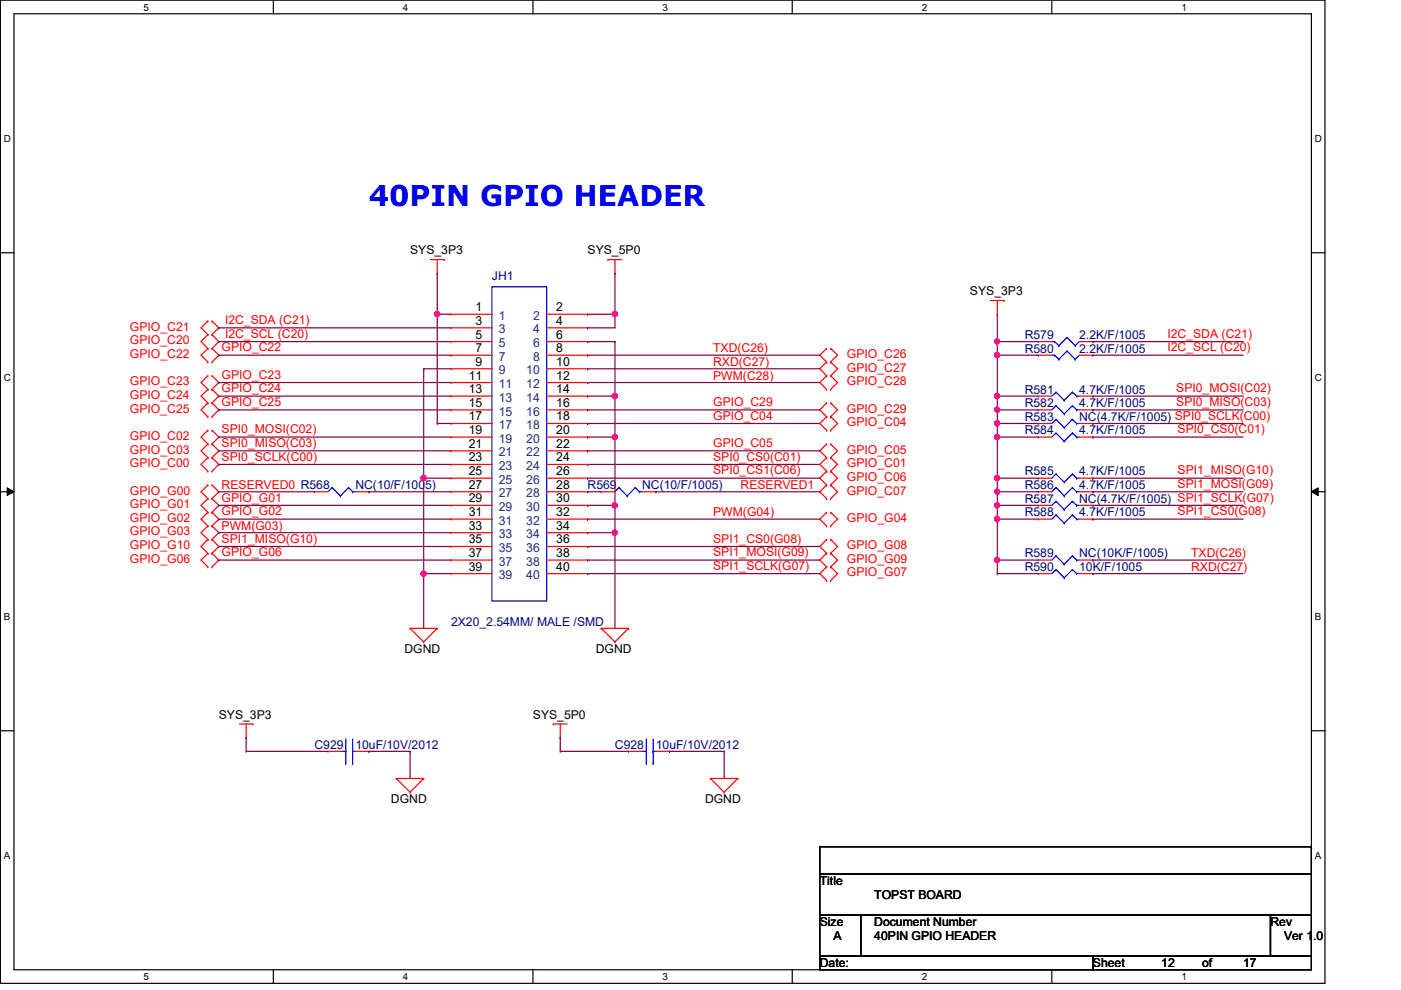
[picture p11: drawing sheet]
<svg xmlns="http://www.w3.org/2000/svg" width="297mm" height="210mm" viewBox="0 0 297 210" stroke-linecap="round" stroke-linejoin="round" font-family="sans-serif">
<path d="M.1 0h280.8v208.5h-280.8zM3 2.9h275v202.7h-275z" fill="none" stroke="#000" stroke-width=".25"/>
<g fill="#fff">
<path d="M30.4 .3h1.2v2.4h-1.2z"/>
<path d="M30.4 205.9h1.2v2.3h-1.2z"/>
</g>
<path d="M58 0v2.9M58 205.6v2.9" fill="none" stroke="#000" stroke-width=".25"/>
<g fill="#fff">
<path d="M85.4 .3h1.2v2.4h-1.2z"/>
<path d="M85.4 205.9h1.2v2.3h-1.2z"/>
</g>
<path d="M113 0v2.9M113 205.6v2.9" fill="none" stroke="#000" stroke-width=".25"/>
<g fill="#fff">
<path d="M140.5 .3h1.1v2.4h-1.1z"/>
<path d="M140.5 205.9h1.1v2.3h-1.1z"/>
</g>
<path d="M168 0v2.9M168 205.6v2.9" fill="none" stroke="#000" stroke-width=".25"/>
<g fill="#fff">
<path d="M195.4 .3h1.2v2.4h-1.2z"/>
<path d="M195.4 205.9h1.2v2.3h-1.2z"/>
</g>
<path d="M223 0v2.9M223 205.6v2.9" fill="none" stroke="#000" stroke-width=".25"/>
<g fill="#fff">
<path d="M250.5 .3h1.1v2.4h-1.1z"/>
<path d="M250.5 205.9h1.1v2.3h-1.1z"/>
<path d="M.8 28.2h1.5v2.4h-1.5z"/>
<path d="M278.8 28.2h1.4v2.4h-1.4z"/>
<path d="M.8 78.9h1.5v2.3h-1.5z"/>
<path d="M278.8 78.9h1.4v2.3h-1.4z"/>
</g>
<path d="M.1 53.6h2.9M278 53.6h2.9" fill="none" stroke="#000" stroke-width=".25"/>
<g fill="#fff">
<path d="M.8 129.6h1.4v2.3h-1.4z"/>
<path d="M278.8 129.6h1.3v2.3h-1.3z"/>
</g>
<path d="M.1 104.3h2.9M278 104.3h2.9" fill="none" stroke="#000" stroke-width=".25"/>
<path d="M1.5 103.4l1.5 .9-1.5 .8zM278 104.3l1.5-.9v1.7z" fill="#000"/>
<path d="M1.5 103.4l1.5 .9-1.5 .8zM278 104.3l1.5-.9v1.7z" fill="none" stroke="#000" stroke-width=".21"/>
<g fill="#fff">
<path d="M.8 180.3h1.4v2.3h-1.4z"/>
<path d="M278.8 180.3h1.3v2.3h-1.3z"/>
</g>
<path d="M.1 154.9h2.9M278 154.9h2.9M173.8 179.5h104.2v5.8h-104.2zM173.8 185.3h104.2v8.7h-104.2zM173.8 194h8.7v8.7h-8.7zM182.5 194h86.9v8.7h-86.9zM269.4 194h8.6v8.7h-8.6zM173.8 202.7h57.9v2.9h-57.9zM231.7 202.7h46.3v2.9h-46.3z" fill="none" stroke="#000" stroke-width=".25"/>
<g fill="none" stroke="#f00" stroke-width=".25">
<path d="M91.3 55h2.9M92.7 58h.1M92.7 55v3M94.2 55h.1M128.9 55h.1M128.9 55h2.9M130.4 58h.1M130.4 55v3M44.1 68.1h.1M44.1 71h.1M44.1 73.9h.1M44.1 76.8h.1"/>
<path d="M44.1 79.7h.1M44.1 68.1l-1.5 1.4 1.5 1.5M44.1 71l-1.5 1.4 1.5 1.5M44.1 73.9l-1.5 1.4 1.5 1.5M44.1 79.7l-1.5 1.4 1.5 1.4M45 68.1h.1M45 71h.1M45 73.9h.1M45 76.8h.1M45 79.7h.1M45 68.1l1.4 1.4-1.4 1.5M45 71l1.4 1.4-1.4 1.5"/>
<path d="M45 73.9l1.4 1.4-1.4 1.5M45 79.7l1.4 1.4-1.4 1.4M95.6 66.6h.1M95.6 69.5h.1M95.6 72.4h.1M95.6 75.3h.1M95.6 78.2h.1M95.6 72.4h8.7M95.6 66.6h8.7M95.6 69.5h8.7M95.6 75.3h8.7M95.6 78.2h8.7"/>
<path d="M115.9 72.4h8.7M115.9 66.6h8.7M115.9 69.5h8.7M115.9 75.3h8.7M115.9 78.2h8.7M124.6 66.6h.1M124.6 69.5h.1M124.6 72.4h.1M124.6 75.3h.1M124.6 78.2h.1M175.3 76.8h.1M175.3 73.9h.1"/>
<path d="M175.3 79.7h.1M175.3 73.9l-1.5 1.4 1.5 1.5M175.3 76.8l-1.5 1.4 1.5 1.5M175.3 79.7l-1.5 1.4 1.5 1.4M176.1 76.8h.1M176.1 73.9h.1M176.1 79.7h.1M176.1 73.9l1.5 1.4-1.5 1.5M176.1 76.8l1.5 1.4-1.5 1.5M176.1 79.7l1.5 1.4-1.5 1.4M210 63.7h2.9M211.5 66.6h.1"/>
<path d="M211.5 63.7v2.9M212.9 63.7h.1M220.1 72.4h.1M220.1 75.3h.1M220.1 72.4h2.9M220.1 75.3h2.9M228.8 72.4h2.9M228.8 75.3h2.9M231.7 72.4h.1M231.7 75.3h.1M44.1 82.5h.1M44.1 85.4h.1"/>
<path d="M44.1 88.3h.1M44.1 91.2h.1M44.1 94.1h.1M44.1 97h.1M44.1 99.9h.1M44.1 82.5l-1.5 1.5 1.5 1.4M44.1 85.4l-1.5 1.5 1.5 1.4M44.1 91.2l-1.5 1.5 1.5 1.4M44.1 94.1l-1.5 1.5 1.5 1.4M44.1 97l-1.5 1.5 1.5 1.4M45 82.5h.1M45 85.4h.1"/>
<path d="M45 88.3h.1M45 91.2h.1M45 94.1h.1M45 97h.1M45 99.9h.1M45 82.5l1.4 1.5-1.4 1.4M45 85.4l1.4 1.5-1.4 1.4M45 91.2l1.4 1.5-1.4 1.4M45 94.1l1.4 1.5-1.4 1.4M45 97l1.4 1.5-1.4 1.4M95.6 81.1h.1M95.6 84h.1"/>
<path d="M95.6 86.9h.1M95.6 89.8h.1M95.6 92.7h.1M95.6 95.6h.1M95.6 98.5h.1M95.6 84h8.7M95.6 86.9h8.7M95.6 92.7h8.7M95.6 89.8h8.7M95.6 81.1h8.7M95.6 95.6h8.7M95.6 98.5h8.7"/>
<path d="M115.9 84h8.7M115.9 86.9h8.7M115.9 92.7h8.7M115.9 89.8h8.7M115.9 81.1h8.7M115.9 95.6h8.7M115.9 98.5h8.7M124.6 81.1h.1M124.6 84h.1M124.6 86.9h.1M124.6 89.8h.1M124.6 92.7h.1"/>
<path d="M124.6 95.6h.1M124.6 98.5h.1M175.3 99.9h.1M175.3 97h.1M175.3 82.5h.1M175.3 88.3h.1M175.3 85.4h.1M175.3 91.2h.1M175.3 94.1h.1M175.3 97l-1.5 1.5 1.5 1.4M175.3 85.4l-1.5 1.5 1.5 1.4M175.3 88.3l-1.5 1.5 1.5 1.4"/>
<path d="M175.3 94.1l-1.5 1.5 1.5 1.4M175.3 99.9l-1.5 1.5 1.5 1.4M176.1 99.9h.1M176.1 97h.1M176.1 82.5h.1M176.1 88.3h.1M176.1 85.4h.1M176.1 91.2h.1M176.1 94.1h.1M176.1 97l1.5 1.5-1.5 1.4M176.1 85.4l1.5 1.5-1.5 1.4M176.1 88.3l1.5 1.5-1.5 1.4"/>
<path d="M176.1 94.1l1.5 1.5-1.5 1.4M176.1 99.9l1.5 1.5-1.5 1.4M220.1 84h.1M220.1 86.9h.1M220.1 92.7h.1M220.1 89.8h.1M220.1 84h2.9M220.1 86.9h2.9M220.1 92.7h2.9M220.1 89.8h2.9M228.8 84h2.9M228.8 86.9h2.9"/>
<path d="M228.8 92.7h2.9M228.8 89.8h2.9M231.7 84h.1M231.7 86.9h.1M231.7 92.7h.1M231.7 89.8h.1M44.1 102.8h.1M44.1 105.7h.1M44.1 108.6h.1M44.1 111.5h.1M44.1 114.4h.1M44.1 117.3h.1"/>
<path d="M44.1 102.8l-1.5 1.5 1.5 1.4M44.1 105.7l-1.5 1.4 1.5 1.5M44.1 108.6l-1.5 1.5 1.5 1.4M44.1 111.5l-1.5 1.4 1.5 1.5M44.1 114.4l-1.5 1.5 1.5 1.4M44.1 117.3l-1.5 1.4 1.5 1.5M45 102.8h.1M45 105.7h.1M45 108.6h.1M45 111.5h.1M45 114.4h.1M45 117.3h.1"/>
<path d="M45 102.8l1.4 1.5-1.4 1.4M45 105.7l1.4 1.4-1.4 1.5M45 108.6l1.4 1.5-1.4 1.4M45 111.5l1.4 1.4-1.4 1.5M45 114.4l1.4 1.5-1.4 1.4M45 117.3l1.4 1.4-1.4 1.5M66.7 104.3h.1M66.7 104.3h2.9M75.3 104.3h2.9M78.2 104.3h.1M95.6 101.4h.1M95.6 104.3h.1"/>
<path d="M95.6 107.1h.1M95.6 110.1h.1M95.6 112.9h.1M95.6 115.9h.1M95.6 118.7h.1M95.6 104.3h8.7M95.6 118.7h8.7M95.6 101.4h8.7M95.6 107.1h8.7M95.6 110.1h8.7M95.6 112.9h8.7M95.6 115.9h8.7"/>
<path d="M115.9 104.3h8.7M115.9 118.7h8.7M115.9 101.4h8.7M115.9 107.1h8.7M115.9 110.1h8.7M115.9 112.9h8.7M115.9 115.9h8.7M124.6 101.4h.1M124.6 104.3h.1M124.6 107.1h.1M124.6 110.1h.1M124.6 112.9h.1"/>
<path d="M124.6 115.9h.1M124.6 118.7h.1M127.5 104.3h.1M127.5 104.3h2.9M136.1 104.3h3M139.1 104.3h.1M175.3 102.8h.1M175.3 105.7h.1M175.3 111.5h.1M175.3 108.6h.1M175.3 117.3h.1M175.3 114.4h.1"/>
<path d="M175.3 102.8l-1.5 1.5 1.5 1.4M175.3 108.6l-1.5 1.5 1.5 1.4M175.3 114.4l-1.5 1.5 1.5 1.4M175.3 117.3l-1.5 1.4 1.5 1.5M176.1 102.8h.1M176.1 105.7h.1M176.1 111.5h.1M176.1 108.6h.1M176.1 117.3h.1M176.1 114.4h.1M176.1 102.8l1.5 1.5-1.5 1.4M176.1 108.6l1.5 1.5-1.5 1.4"/>
<path d="M176.1 114.4l1.5 1.5-1.5 1.4M176.1 117.3l1.5 1.4-1.5 1.5M220.1 104.3h.1M220.1 118.7h.1M220.1 110.1h.1M220.1 107.1h.1M220.1 101.4h.1M220.1 104.3h2.9M220.1 118.7h2.9M220.1 101.4h2.9M220.1 107.1h2.9M220.1 110.1h2.9"/>
<path d="M228.8 104.3h2.9M228.8 118.7h2.9M228.8 101.4h2.9M228.8 107.1h2.9M228.8 110.1h2.9M231.7 104.3h.1M231.7 118.7h.1M231.7 110.1h.1M231.7 107.1h.1M231.7 101.4h.1M44.1 120.2h.1M45 120.2h.1"/>
<path d="M86.9 133.2h.1M86.9 133.2h5.8M86.9 133.2l2.9 2.9M89.8 136.1h.1M92.7 133.2h.1M92.7 133.2l-2.9 2.9M95.6 121.6h.1M95.6 121.6h8.7M115.9 121.6h8.7M124.6 121.6h.1M127.5 133.2h.1M127.5 133.2h5.8"/>
<path d="M127.5 133.2l2.9 2.9M130.4 136.1h.1M133.3 133.2h.1M133.3 133.2l-2.9 2.9M175.3 120.2h.1M175.3 123.1h.1M175.3 120.2l-1.5 1.4 1.5 1.5M176.1 120.2h.1M176.1 123.1h.1M176.1 120.2l1.5 1.4-1.5 1.5M220.1 121.6h.1M220.1 121.6h2.9"/>
<path d="M228.8 121.6h2.9M231.7 121.6h.1M50.8 153.5h2.8M52.2 156.4h.1M52.2 153.5v2.9M53.6 153.5h.1M69.6 159.3h.1M69.6 159.3h2.9M75.3 159.3h2.9M78.2 159.3h.1M117.3 153.5h.1M117.3 153.5h2.9"/>
<path d="M118.8 156.4h.1M118.8 153.5v2.9M133.3 159.3h.1M133.3 159.3h2.8M139.1 159.3h2.8M141.9 159.3h.1M84 165.1h.1M84 165.1h5.8M84 165.1l2.9 2.9M86.9 168h.1M89.8 165.1h.1M89.8 165.1l-2.9 2.9"/>
<path d="M150.6 165.1h.1M150.6 165.1h5.8M150.6 165.1l2.9 2.9M153.5 168h.1M156.4 165.1h.1M156.4 165.1l-2.9 2.9"/>
</g>
<g fill="none" stroke="#00f" stroke-width=".25">
<path d="M104.3 60.8h11.6v66.6h-11.6zM223 72.4h.1M223 75.3h.1M223 72.4h.6M223 75.3h.6M223.6 72.4h.1M223.6 75.3h.1M223.6 72.4l.9 .9M223.6 75.3l.9 .9M224.5 73.3h.1M224.5 76.2h.1M226.2 71.5h.1"/>
<path d="M226.2 74.4h.1M226.2 71.5l1.8 1.8M226.2 71.5l-1.7 1.8M226.2 74.4l1.8 1.8M226.2 74.4l-1.7 1.8M228 73.3h.1M228 76.2h.1M228.8 72.4l-.8 .9M228.8 75.3l-.8 .9M223.9 83.1h.1M223.9 86h.1M223.9 91.8h.1"/>
<path d="M223.9 88.9h.1M223.9 83.1l-.9 .9M223.9 83.1l1.7 1.8M223.9 86l-.9 .9M223.9 86l1.7 1.8M223.9 91.8l-.9 .9M223.9 91.8l1.7 1.8M223.9 88.9l-.9 .9M223.9 88.9l1.7 1.8M225.6 84.9h.1M225.6 87.8h.1M225.6 93.6h.1"/>
<path d="M225.6 90.7h.1M227.4 83.1h.1M227.4 86h.1M227.4 91.8h.1M227.4 88.9h.1M227.4 83.1l-1.8 1.8M227.4 83.1l.9 .9M227.4 86l-1.8 1.8M227.4 86l.9 .9M227.4 91.8l-1.8 1.8M227.4 91.8l.9 .9M227.4 88.9l-1.8 1.8"/>
<path d="M227.4 88.9l.9 .9M228.3 84h.1M228.3 86.9h.1M228.3 92.7h.1M228.3 89.8h.1M228.3 84h.5M228.3 86.9h.5M228.3 92.7h.5M228.3 89.8h.5M228.8 84h.1M228.8 86.9h.1M228.8 92.7h.1"/>
<path d="M228.8 89.8h.1M70.4 103.4h.1M70.4 103.4l-.8 .9M70.4 103.4l1.8 1.8M72.2 105.2h.1M73.9 103.4h.1M73.9 103.4l-1.7 1.8M73.9 103.4l.9 .9M74.8 104.3h.1M74.8 104.3h.5M75.3 104.3h.1M131.2 103.4h.1"/>
<path d="M131.2 103.4l-.8 .9M131.2 103.4l1.8 1.8M133 105.2h.1M134.7 103.4h.1M134.7 103.4l-1.7 1.8M134.7 103.4l.9 .9M135.6 104.3h.1M135.6 104.3h.5M136.1 104.3h.1M223.9 103.4h.1M223.9 117.9h.1M223.9 109.2h.1"/>
<path d="M223.9 106.3h.1M223.9 100.5h.1M223.9 103.4l-.9 .9M223.9 103.4l1.7 1.8M223.9 117.9l-.9 .8M223.9 117.9l1.7 1.7M223.9 109.2l-.9 .9M223.9 109.2l1.7 1.7M223.9 106.3l-.9 .8M223.9 106.3l1.7 1.7M223.9 100.5l-.9 .9M223.9 100.5l1.7 1.7"/>
<path d="M225.6 105.2h.1M225.6 119.6h.1M225.6 110.9h.1M225.6 108h.1M225.6 102.2h.1M227.4 103.4h.1M227.4 117.9h.1M227.4 109.2h.1M227.4 106.3h.1M227.4 100.5h.1M227.4 103.4l-1.8 1.8M227.4 103.4l.9 .9"/>
<path d="M227.4 117.9l-1.8 1.7M227.4 117.9l.9 .8M227.4 109.2l-1.8 1.7M227.4 109.2l.9 .9M227.4 106.3l-1.8 1.7M227.4 106.3l.9 .8M227.4 100.5l-1.8 1.7M227.4 100.5l.9 .9M228.3 104.3h.1M228.3 118.7h.1M228.3 110.1h.1M228.3 107.1h.1"/>
<path d="M228.3 101.4h.1M228.3 104.3h.5M228.3 118.7h.5M228.3 110.1h.5M228.3 107.1h.5M228.3 101.4h.5M228.8 104.3h.1M228.8 118.7h.1M228.8 110.1h.1M228.8 107.1h.1M228.8 101.4h.1M223.9 120.8h.1"/>
<path d="M223.9 120.8l-.9 .8M223.9 120.8l1.7 1.7M225.6 122.5h.1M227.4 120.8h.1M227.4 120.8l-1.8 1.7M227.4 120.8l.9 .8M228.3 121.6h.1M228.3 121.6h.5M228.8 121.6h.1M72.5 159.3h.8M73.3 159.3h.1M73.3 156.7v5.2"/>
<path d="M74.8 159.3h.1M74.8 159.3h.5M74.8 156.7v5.2M136.1 159.3h.9M137 159.3h.1M137 156.7v5.2M138.5 159.3h.1M138.5 159.3h.6M138.5 156.7v5.2M73.3 161.9h.1M74.8 161.9h.1M137 161.9h.1"/>
<path d="M138.5 161.9h.1"/>
</g>
<path d="M92.7 58h.1M92.7 58v8.6M124.6 72.4h.1M124.6 72.4h5.8M130.4 72.4h.1M130.4 72.4v11.6M52.2 156.4h.1M52.2 159.3h.1M52.2 156.4v2.9M52.2 159.3h17.4" fill="none" stroke="#800040" stroke-width=".25"/>
<circle cx="130.3" cy="84" r=".56" fill="#f0f"/>
<circle cx="130.3" cy="84" r=".56" fill="none" stroke="#f0f" stroke-width=".25"/>
<g fill="none" stroke="#800040" stroke-width=".25">
<path d="M46.4 69.5h.1M46.4 72.4h.1M46.4 75.3h.1M46.4 69.5h49.2M46.4 72.4h49.2M46.4 75.3h49.2M89.8 78.2h.1M89.8 78.2h5.8M89.8 78.2v23.2M92.7 66.6h.1M92.7 66.6v23.2M46.4 81.1h.1"/>
<path d="M46.4 84h.1M46.4 86.9h.1M46.4 92.7h.1M46.4 95.6h.1M46.4 98.5h.1M46.4 81.1h49.2M46.4 84h49.2M46.4 86.9h49.2M46.4 92.7h49.2M46.4 95.6h49.2M46.4 98.5h49.2M92.7 89.8h.1"/>
<path d="M92.7 89.8h2.9M46.4 104.3h.1M46.4 107.1h.1M46.4 110.1h.1M46.4 112.9h.1M46.4 115.9h.1M46.4 118.7h.1M46.4 104.3h20.3M46.4 107.1h49.2M46.4 110.1h49.2M46.4 112.9h49.2M46.4 115.9h49.2"/>
<path d="M46.4 118.7h49.2M78.2 104.3h.1M78.2 104.3h17.4M89.8 121.6h.1M89.8 121.6v11.6M89.8 121.6h5.8"/>
</g>
<circle cx="92.7" cy="66.6" r=".56" fill="#f0f"/>
<circle cx="92.7" cy="66.6" r=".56" fill="none" stroke="#f0f" stroke-width=".25"/>
<path d="M92.7 66.6h.1M92.7 66.6h2.9M89.8 101.4h.1M89.8 101.4h5.8M89.8 101.4v20.2" fill="none" stroke="#800040" stroke-width=".25"/>
<circle cx="89.8" cy="121.6" r=".56" fill="#f0f"/>
<circle cx="89.8" cy="121.6" r=".56" fill="none" stroke="#f0f" stroke-width=".25"/>
<circle cx="89.8" cy="101.4" r=".56" fill="#f0f"/>
<circle cx="89.8" cy="101.4" r=".56" fill="none" stroke="#f0f" stroke-width=".25"/>
<g fill="none" stroke="#800040" stroke-width=".25">
<path d="M124.6 75.3h.1M124.6 78.2h.1M124.6 75.3h49.2M124.6 78.2h49.2M124.6 81.1h.1M124.6 86.9h.1M124.6 89.8h.1M124.6 95.6h.1M124.6 98.5h.1M124.6 84h.1M124.6 92.7h.1M124.6 81.1h49.2"/>
<path d="M124.6 86.9h49.2M124.6 89.8h49.2M124.6 95.6h49.2M124.6 98.5h49.2M124.6 84h5.8M124.6 92.7h5.8M130.4 84h.1M130.4 92.7h.1M130.4 84v23.1M124.6 101.4h.1M124.6 104.3h.1M124.6 110.1h.1"/>
<path d="M124.6 115.9h.1M124.6 118.7h.1M124.6 101.4h49.2M124.6 104.3h2.9M124.6 110.1h49.2M124.6 115.9h49.2M124.6 118.7h49.2M139.1 104.3h.1M139.1 104.3h34.7M124.6 121.6h.1M124.6 121.6h49.2M86.9 159.3h.1"/>
<path d="M86.9 159.3v5.8"/>
</g>
<circle cx="130.3" cy="107.1" r=".56" fill="#f0f"/>
<circle cx="130.3" cy="107.1" r=".56" fill="none" stroke="#f0f" stroke-width=".25"/>
<circle cx="130.3" cy="92.7" r=".56" fill="#f0f"/>
<circle cx="130.3" cy="92.7" r=".56" fill="none" stroke="#f0f" stroke-width=".25"/>
<path d="M124.6 107.1h.1M124.6 112.9h.1M124.6 107.1h5.8M124.6 112.9h5.8M130.4 107.1h.1M130.4 112.9h.1M130.4 107.1v26.1" fill="none" stroke="#800040" stroke-width=".25"/>
<circle cx="130.3" cy="112.9" r=".56" fill="#f0f"/>
<circle cx="130.3" cy="112.9" r=".56" fill="none" stroke="#f0f" stroke-width=".25"/>
<path d="M211.5 75.3h.1M211.5 75.3h8.6M231.7 72.4h.1M231.7 75.3h.1M231.7 72.4h31.9M231.7 75.3h31.9" fill="none" stroke="#800040" stroke-width=".25"/>
<circle cx="211.4" cy="75.3" r=".56" fill="#f0f"/>
<circle cx="211.4" cy="75.3" r=".56" fill="none" stroke="#f0f" stroke-width=".25"/>
<path d="M211.5 66.6h.1M211.5 72.4h.1M211.5 66.6v5.8M211.5 72.4h8.6" fill="none" stroke="#800040" stroke-width=".25"/>
<circle cx="211.4" cy="72.4" r=".56" fill="#f0f"/>
<circle cx="211.4" cy="72.4" r=".56" fill="none" stroke="#f0f" stroke-width=".25"/>
<path d="M211.5 72.4h.1M211.5 75.3h.1M211.5 72.4v11.6M211.5 84h.1M211.5 84h8.6" fill="none" stroke="#800040" stroke-width=".25"/>
<circle cx="211.4" cy="84" r=".56" fill="#f0f"/>
<circle cx="211.4" cy="84" r=".56" fill="none" stroke="#f0f" stroke-width=".25"/>
<path d="M211.5 84h.1M211.5 86.9h.1M211.5 86.9h8.6M211.5 84v2.9M231.7 84h.1M231.7 86.9h.1M231.7 89.8h.1M231.7 84h31.9M231.7 86.9h31.9M231.7 89.8h31.9" fill="none" stroke="#800040" stroke-width=".25"/>
<circle cx="211.4" cy="86.9" r=".56" fill="#f0f"/>
<circle cx="211.4" cy="86.9" r=".56" fill="none" stroke="#f0f" stroke-width=".25"/>
<path d="M211.5 86.9h.1M211.5 89.8h.1M211.5 86.9v2.9M211.5 89.8h8.6" fill="none" stroke="#800040" stroke-width=".25"/>
<circle cx="211.4" cy="89.8" r=".56" fill="#f0f"/>
<circle cx="211.4" cy="89.8" r=".56" fill="none" stroke="#f0f" stroke-width=".25"/>
<path d="M211.5 92.7h.1M211.5 92.7h8.6M231.7 92.7h.1M231.7 92.7h31.9" fill="none" stroke="#800040" stroke-width=".25"/>
<circle cx="211.4" cy="92.7" r=".56" fill="#f0f"/>
<circle cx="211.4" cy="92.7" r=".56" fill="none" stroke="#f0f" stroke-width=".25"/>
<path d="M211.5 89.8h.1M211.5 92.7h.1M211.5 89.8v11.6M211.5 101.4h.1M211.5 101.4h8.6" fill="none" stroke="#800040" stroke-width=".25"/>
<circle cx="211.4" cy="101.3" r=".56" fill="#f0f"/>
<circle cx="211.4" cy="101.3" r=".56" fill="none" stroke="#f0f" stroke-width=".25"/>
<path d="M211.5 101.4h.1M211.5 104.3h.1M211.5 101.4v5.7M211.5 104.3h8.6" fill="none" stroke="#800040" stroke-width=".25"/>
<circle cx="211.4" cy="107.1" r=".56" fill="#f0f"/>
<circle cx="211.4" cy="107.1" r=".56" fill="none" stroke="#f0f" stroke-width=".25"/>
<circle cx="211.4" cy="104.2" r=".56" fill="#f0f"/>
<circle cx="211.4" cy="104.2" r=".56" fill="none" stroke="#f0f" stroke-width=".25"/>
<path d="M211.5 107.1h.1M211.5 110.1h.1M211.5 107.1h8.6M211.5 110.1h8.6" fill="none" stroke="#800040" stroke-width=".25"/>
<circle cx="211.4" cy="110" r=".56" fill="#f0f"/>
<circle cx="211.4" cy="110" r=".56" fill="none" stroke="#f0f" stroke-width=".25"/>
<g fill="none" stroke="#800040" stroke-width=".25">
<path d="M211.5 107.1h.1M211.5 110.1h.1M211.5 118.7h.1M211.5 107.1v11.6M211.5 118.7h8.6M231.7 110.1h.1M231.7 107.1h.1M231.7 104.3h.1M231.7 101.4h.1M231.7 118.7h.1M231.7 110.1h31.9M231.7 107.1h31.9"/>
<path d="M231.7 104.3h31.9M231.7 101.4h31.9M231.7 118.7h31.9M231.7 121.6h.1M231.7 121.6h31.9"/>
</g>
<circle cx="211.4" cy="118.7" r=".56" fill="#f0f"/>
<circle cx="211.4" cy="118.7" r=".56" fill="none" stroke="#f0f" stroke-width=".25"/>
<g fill="none" stroke="#800040" stroke-width=".25">
<path d="M124.6 66.6h.1M124.6 66.6h5.8M211.5 118.7h.1M211.5 118.7v2.9M211.5 121.6h.1M211.5 121.6h8.6M118.8 156.4h.1M118.8 159.3h.1M118.8 159.3h14.5M118.8 156.4v2.9M141.9 159.3h.1M141.9 159.3h11.6"/>
<path d="M153.5 159.3h.1M153.5 159.3v5.8"/>
</g>
<circle cx="130.3" cy="66.6" r=".56" fill="#f0f"/>
<circle cx="130.3" cy="66.6" r=".56" fill="none" stroke="#f0f" stroke-width=".25"/>
<path d="M130.4 58h.1M130.4 58v11.5h-5.8M124.6 69.5h.1M130.4 66.6h.1M78.2 159.3h.1M78.2 159.3h8.7" fill="none" stroke="#800040" stroke-width=".25"/>
<circle cx="130.3" cy="84" r=".56" fill="#f0f"/>
<circle cx="130.3" cy="84" r=".56" fill="none" stroke="#f0f" stroke-width=".25"/>
<circle cx="92.7" cy="66.6" r=".56" fill="#f0f"/>
<circle cx="92.7" cy="66.6" r=".56" fill="none" stroke="#f0f" stroke-width=".25"/>
<circle cx="89.8" cy="121.6" r=".56" fill="#f0f"/>
<circle cx="89.8" cy="121.6" r=".56" fill="none" stroke="#f0f" stroke-width=".25"/>
<circle cx="89.8" cy="101.4" r=".56" fill="#f0f"/>
<circle cx="89.8" cy="101.4" r=".56" fill="none" stroke="#f0f" stroke-width=".25"/>
<circle cx="130.3" cy="107.1" r=".56" fill="#f0f"/>
<circle cx="130.3" cy="107.1" r=".56" fill="none" stroke="#f0f" stroke-width=".25"/>
<circle cx="130.3" cy="92.7" r=".56" fill="#f0f"/>
<circle cx="130.3" cy="92.7" r=".56" fill="none" stroke="#f0f" stroke-width=".25"/>
<circle cx="130.3" cy="112.9" r=".56" fill="#f0f"/>
<circle cx="130.3" cy="112.9" r=".56" fill="none" stroke="#f0f" stroke-width=".25"/>
<circle cx="211.4" cy="75.3" r=".56" fill="#f0f"/>
<circle cx="211.4" cy="75.3" r=".56" fill="none" stroke="#f0f" stroke-width=".25"/>
<circle cx="211.4" cy="72.4" r=".56" fill="#f0f"/>
<circle cx="211.4" cy="72.4" r=".56" fill="none" stroke="#f0f" stroke-width=".25"/>
<circle cx="211.4" cy="84" r=".56" fill="#f0f"/>
<circle cx="211.4" cy="84" r=".56" fill="none" stroke="#f0f" stroke-width=".25"/>
<circle cx="211.4" cy="86.9" r=".56" fill="#f0f"/>
<circle cx="211.4" cy="86.9" r=".56" fill="none" stroke="#f0f" stroke-width=".25"/>
<circle cx="211.4" cy="89.8" r=".56" fill="#f0f"/>
<circle cx="211.4" cy="89.8" r=".56" fill="none" stroke="#f0f" stroke-width=".25"/>
<circle cx="211.4" cy="92.7" r=".56" fill="#f0f"/>
<circle cx="211.4" cy="92.7" r=".56" fill="none" stroke="#f0f" stroke-width=".25"/>
<circle cx="211.4" cy="101.3" r=".56" fill="#f0f"/>
<circle cx="211.4" cy="101.3" r=".56" fill="none" stroke="#f0f" stroke-width=".25"/>
<circle cx="211.4" cy="107.1" r=".56" fill="#f0f"/>
<circle cx="211.4" cy="107.1" r=".56" fill="none" stroke="#f0f" stroke-width=".25"/>
<circle cx="211.4" cy="104.2" r=".56" fill="#f0f"/>
<circle cx="211.4" cy="104.2" r=".56" fill="none" stroke="#f0f" stroke-width=".25"/>
<circle cx="211.4" cy="110" r=".56" fill="#f0f"/>
<circle cx="211.4" cy="110" r=".56" fill="none" stroke="#f0f" stroke-width=".25"/>
<circle cx="211.4" cy="118.7" r=".56" fill="#f0f"/>
<circle cx="211.4" cy="118.7" r=".56" fill="none" stroke="#f0f" stroke-width=".25"/>
<circle cx="130.3" cy="66.6" r=".56" fill="#f0f"/>
<circle cx="130.3" cy="66.6" r=".56" fill="none" stroke="#f0f" stroke-width=".25"/>
<text font-size="6.1" fill="#00f" x="78.2" y="43.7">40PIN GPIO HEADER</text>
<g font-size="2.6">
<text x="86.9" y="53.9">SYS_3P3</text>
<text x="124.6" y="53.9">SYS_5P0</text>
<text x="100.8" y="66">1</text>
<text x="117.9" y="66">2</text>
<text x="205.7" y="62.6">SYS_3P3</text>
<text x="100.8" y="68.9">3</text>
<text x="100.8" y="71.8">5</text>
<text x="117.9" y="68.9">4</text>
<text x="117.9" y="71.8">6</text>
<text x="100.8" y="74.7">7</text>
<text x="100.8" y="77.6">9</text>
<text x="117.9" y="74.7">8</text>
<text x="117.9" y="77.6">10</text>
<text x="99.4" y="80.5">11</text>
<text x="99.4" y="83.4">13</text>
<text x="117.9" y="80.5">12</text>
<text x="117.9" y="83.4">14</text>
<text x="99.4" y="86.3">15</text>
<text x="99.4" y="89.2">17</text>
<text x="117.9" y="86.3">16</text>
<text x="117.9" y="89.2">18</text>
<text x="99.4" y="92">19</text>
<text x="99.4" y="95">21</text>
<text x="117.9" y="92">20</text>
<text x="117.9" y="95">22</text>
<text x="99.4" y="97.8">23</text>
<text x="99.4" y="100.8">25</text>
<text x="117.9" y="97.8">24</text>
<text x="117.9" y="100.8">26</text>
<text x="99.4" y="103.6">27</text>
<text x="99.4" y="106.5">29</text>
<text x="117.9" y="103.6">28</text>
<text x="117.9" y="106.5">30</text>
<text x="99.4" y="109.4">31</text>
<text x="99.4" y="112.3">33</text>
<text x="117.9" y="109.4">32</text>
<text x="117.9" y="112.3">34</text>
<text x="99.4" y="115.2">35</text>
<text x="99.4" y="118.1">37</text>
<text x="117.9" y="115.2">36</text>
<text x="117.9" y="118.1">38</text>
<text x="99.4" y="121">39</text>
<text x="117.9" y="121">40</text>
<text x="85.8" y="138.4">DGND</text>
<text x="126.3" y="138.4">DGND</text>
<text x="46.4" y="152.4">SYS_3P3</text>
<text x="113" y="152.4">SYS_5P0</text>
<text x="82.9" y="170.3">DGND</text>
<text x="149.5" y="170.3">DGND</text>
<text x="173.8" y="187.7">Title</text>
<text x="185.4" y="190.6">TOPST BOARD</text>
<text x="173.8" y="196.3">Size</text>
<text x="185.4" y="196.3">Document Number</text>
<text x="269.4" y="196.3">Rev</text>
<text x="176.7" y="199.3">A</text>
<text x="185.4" y="199.3">40PIN GPIO HEADER</text>
<text x="272.2" y="199.3">Ver 1.0</text>
<text x="173.8" y="205.1">Date:</text>
<text x="231.7" y="205.1">Sheet</text>
<text x="246.2" y="205.1">12</text>
<text x="254.9" y="205.1">of</text>
<text x="263.6" y="205.1">17</text>
</g>
<g font-size="2.6" fill="#000080">
<text x="104.3" y="59.4">JH1</text>
<text x="217.3" y="71.8">R579</text>
<text x="228.8" y="71.8">2.2K/F/1005</text>
<text x="217.3" y="74.8">R580</text>
<text x="228.8" y="74.8">2.2K/F/1005</text>
<text x="217.3" y="83.4">R581</text>
<text x="228.8" y="83.4">4.7K/F/1005</text>
<text x="217.3" y="86.3">R582</text>
<text x="217.3" y="89.2">R583</text>
<text x="228.8" y="86.3">4.7K/F/1005</text>
<text x="228.8" y="89.2">NC(4.7K/F/1005) SPI0_SCLK(C00)</text>
<text x="217.3" y="92.1">R584</text>
<text x="228.8" y="92.1">4.7K/F/1005</text>
<text x="217.3" y="100.8">R585</text>
<text x="228.8" y="100.8">4.7K/F/1005</text>
<text x="75.3" y="103.7">NC(10/F/1005)</text>
<text x="124.6" y="103.7">R569</text>
<text x="136.1" y="103.7">NC(10/F/1005)</text>
<text x="217.3" y="103.7">R586</text>
<text x="217.3" y="106.6">R587</text>
<text x="228.8" y="103.7">4.7K/F/1005</text>
<text x="228.8" y="106.6">NC(4.7K/F/1005) SPI1_SCLK(G07)</text>
<text x="217.3" y="109.5">R588</text>
<text x="228.8" y="109.5">4.7K/F/1005</text>
<text x="217.3" y="118.2">R589</text>
<text x="228.8" y="118.2">NC(10K/F/1005)</text>
<text x="217.3" y="121.1">R590</text>
<text x="228.8" y="121.1">10K/F/1005</text>
<text x="95.6" y="132.7">2X20_2.54MM/ MALE /SMD</text>
<text x="66.7" y="158.7">C929</text>
<text x="75.3" y="158.7">10uF/10V/2012</text>
<text x="130.4" y="158.7">C928</text>
<text x="139.1" y="158.7">10uF/10V/2012</text>
</g>
<g font-size="2.6" fill="#f00">
<text x="27.6" y="70.1">GPIO_C21</text>
<text x="47.7" y="68.7">I2C_SDA (C21)</text>
<text x="47.7" y="71.6">I2C_SCL (C20)</text>
<text x="247.5" y="71.6">I2C_SDA (C21)</text>
<text x="27.6" y="73">GPIO_C20</text>
<text x="27.6" y="75.9">GPIO_C22</text>
<text x="47" y="74.5">GPIO_C22</text>
<text x="151.2" y="74.7">TXD(C26)</text>
<text x="151.2" y="77.6">RXD(C27)</text>
<text x="179.6" y="75.9">GPIO_C26</text>
<text x="247.5" y="74.5">I2C_SCL (C20)</text>
<text x="27.6" y="81.7">GPIO_C23</text>
<text x="47" y="80.3">GPIO_C23</text>
<text x="47" y="83.2">GPIO_C24</text>
<text x="151.2" y="80.5">PWM(C28)</text>
<text x="179.6" y="78.8">GPIO_C27</text>
<text x="179.6" y="81.7">GPIO_C28</text>
<text x="249.4" y="83.2">SPI0_MOSI(C02)</text>
<text x="27.6" y="84.6">GPIO_C24</text>
<text x="27.6" y="87.5">GPIO_C25</text>
<text x="47" y="86.1">GPIO_C25</text>
<text x="151.2" y="86.1">GPIO_C29</text>
<text x="151.2" y="89">GPIO_C04</text>
<text x="179.6" y="87.5">GPIO_C29</text>
<text x="249.4" y="86.1">SPI0_MISO(C03)</text>
<text x="27.6" y="93.3">GPIO_C02</text>
<text x="47" y="91.9">SPI0_MOSI(C02)</text>
<text x="47" y="94.8">SPI0_MISO(C03)</text>
<text x="151.2" y="94.8">GPIO_C05</text>
<text x="179.6" y="90.4">GPIO_C04</text>
<text x="249.7" y="91.9">SPI0_CS0(C01)</text>
<text x="27.6" y="96.2">GPIO_C03</text>
<text x="27.6" y="99.1">GPIO_C00</text>
<text x="47" y="97.7">SPI0_SCLK(C00)</text>
<text x="151.2" y="97.7">SPI0_CS0(C01)</text>
<text x="151.2" y="100.6">SPI0_CS1(C06)</text>
<text x="179.6" y="99.1">GPIO_C01</text>
<text x="179.6" y="96.2">GPIO_C05</text>
<text x="179.6" y="102">GPIO_C06</text>
<text x="249.7" y="100.6">SPI1_MISO(G10)</text>
<text x="27.6" y="104.9">GPIO_G00</text>
<text x="27.6" y="107.7">GPIO_G01</text>
<text x="47" y="103.7">RESERVED0 R568</text>
<text x="47" y="106.3">GPIO_G01</text>
<text x="157" y="103.7">RESERVED1</text>
<text x="179.6" y="104.9">GPIO_C07</text>
<text x="249.7" y="103.5">SPI1_MOSI(G09)</text>
<text x="27.6" y="110.7">GPIO_G02</text>
<text x="27.6" y="113.5">GPIO_G03</text>
<text x="47" y="109.3">GPIO_G02</text>
<text x="47" y="112.4">PWM(G03)</text>
<text x="151.2" y="109.5">PWM(G04)</text>
<text x="179.6" y="110.7">GPIO_G04</text>
<text x="249.7" y="109.3">SPI1_CS0(G08)</text>
<text x="27.6" y="116.5">GPIO_G10</text>
<text x="27.6" y="119.3">GPIO_G06</text>
<text x="47" y="115.1">SPI1_MISO(G10)</text>
<text x="47" y="117.9">GPIO_G06</text>
<text x="151.2" y="115.1">SPI1_CS0(G08)</text>
<text x="151.2" y="117.9">SPI1_MOSI(G09)</text>
<text x="179.6" y="116.5">GPIO_G08</text>
<text x="179.6" y="119.3">GPIO_G09</text>
<text x="252.6" y="118.2">TXD(C26)</text>
<text x="151.2" y="120.8">SPI1_SCLK(G07)</text>
<text x="179.6" y="122.2">GPIO_G07</text>
<text x="252.6" y="121">RXD(C27)</text>
</g>
<g font-size="2.6" fill="#004080">
<text x="105.7" y="67.8">1</text>
<text x="105.7" y="70.7">3</text>
<text x="113" y="67.8">2</text>
<text x="113" y="70.7">4</text>
<text x="105.7" y="73.6">5</text>
<text x="105.7" y="76.5">7</text>
<text x="113" y="73.6">6</text>
<text x="113" y="76.5">8</text>
<text x="105.7" y="79.4">9</text>
<text x="105.7" y="82.3">11</text>
<text x="111.6" y="79.4">10</text>
<text x="111.6" y="82.3">12</text>
<text x="105.7" y="85.2">13</text>
<text x="105.7" y="88.1">15</text>
<text x="111.6" y="85.2">14</text>
<text x="111.6" y="88.1">16</text>
<text x="105.7" y="91">17</text>
<text x="105.7" y="93.9">19</text>
<text x="111.6" y="91">18</text>
<text x="111.6" y="93.9">20</text>
<text x="105.7" y="96.8">21</text>
<text x="105.7" y="99.7">23</text>
<text x="111.6" y="96.8">22</text>
<text x="111.6" y="99.7">24</text>
<text x="105.7" y="102.6">25</text>
<text x="105.7" y="105.5">27</text>
<text x="111.6" y="102.6">26</text>
<text x="111.6" y="105.5">28</text>
<text x="105.7" y="108.3">29</text>
<text x="105.7" y="111.3">31</text>
<text x="111.6" y="108.3">30</text>
<text x="111.6" y="111.3">32</text>
<text x="105.7" y="114.1">33</text>
<text x="105.7" y="117.1">35</text>
<text x="105.7" y="119.9">37</text>
<text x="111.6" y="114.1">34</text>
<text x="111.6" y="117.1">36</text>
<text x="111.6" y="119.9">38</text>
<text x="105.7" y="122.8">39</text>
<text x="111.6" y="122.8">40</text>
</g>
<g font-size="2.1">
<text x="30.4" y="2.2">5</text>
<text x="85.4" y="2.2">4</text>
<text x="140.5" y="2.2">3</text>
<text x="195.4" y="2.2">2</text>
<text x="250.5" y="2.2">1</text>
<text x=".8" y="30.1">D</text>
<text x="278.8" y="30.1">D</text>
<text x=".8" y="80.8">C</text>
<text x="278.8" y="80.8">C</text>
<text x=".8" y="131.5">B</text>
<text x="278.8" y="131.5">B</text>
<text x=".8" y="182.2">A</text>
<text x="278.8" y="182.2">A</text>
<text x="30.4" y="207.8">5</text>
<text x="85.4" y="207.8">4</text>
<text x="140.5" y="207.8">3</text>
<text x="195.4" y="207.8">2</text>
<text x="250.5" y="207.8">1</text>
</g>
</svg>
